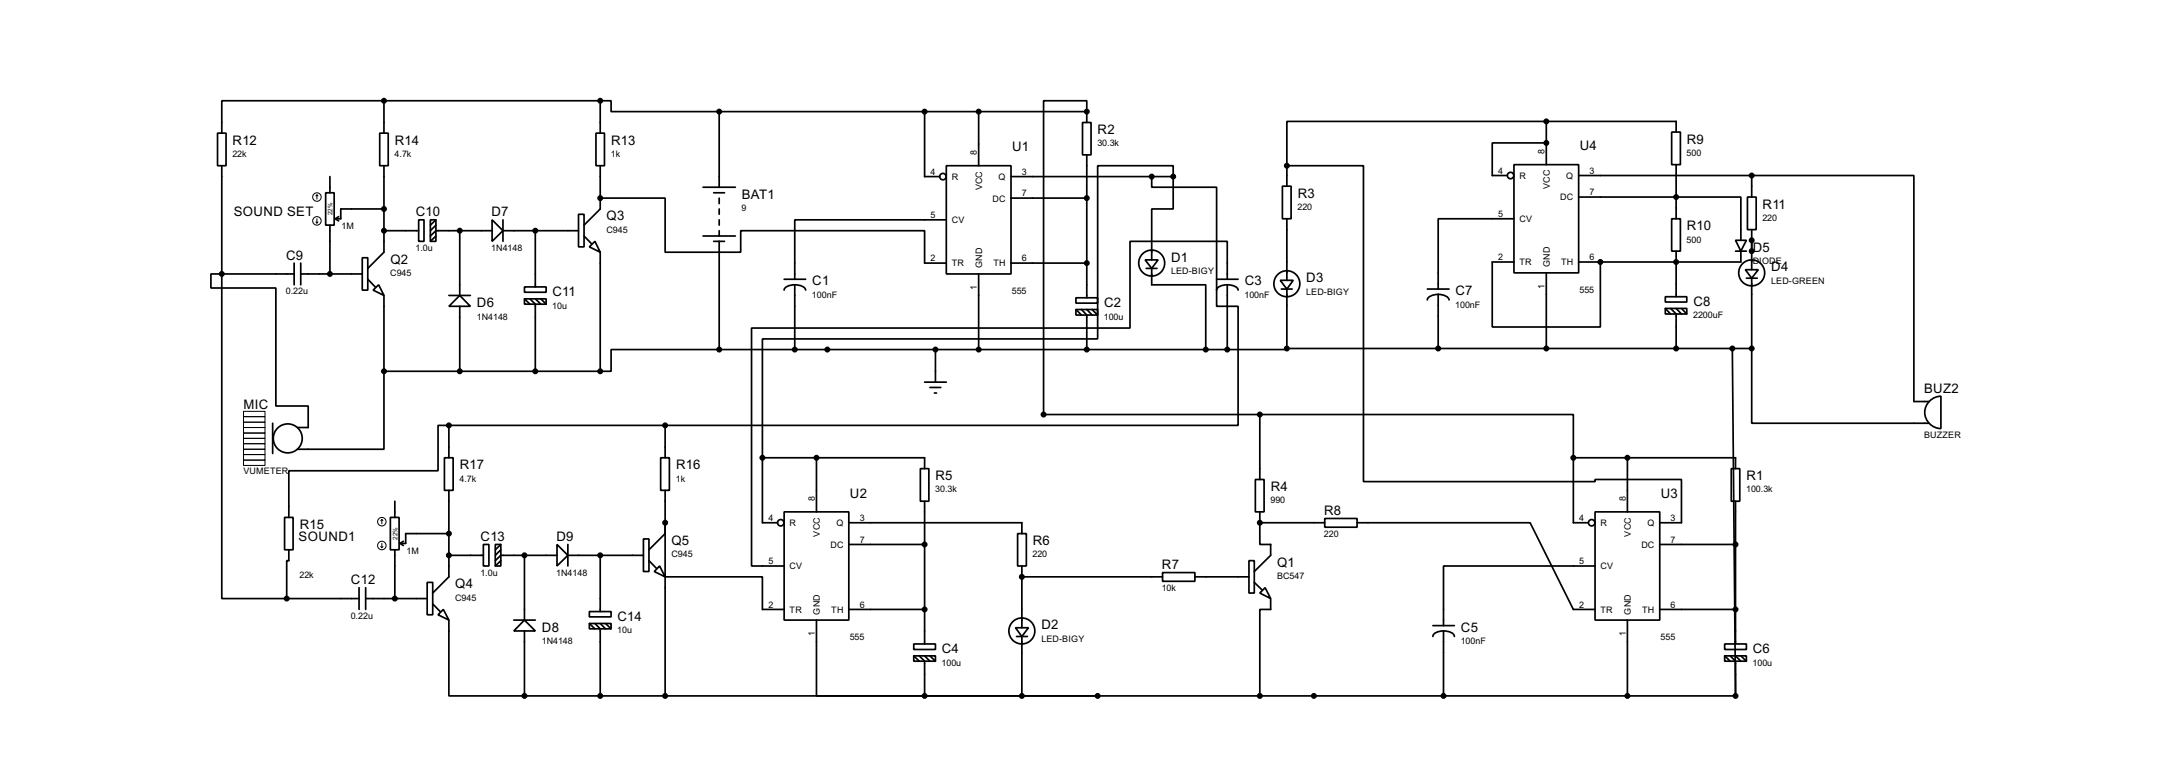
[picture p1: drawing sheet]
<svg xmlns="http://www.w3.org/2000/svg" width="510mm" height="180mm" viewBox="0 0 510 180" stroke-linecap="round" stroke-linejoin="round" font-family="sans-serif">
<g fill="none" stroke="#000" stroke-width=".4">
<path d="M51.1 31.3h2v7.6h-2zM52.1 38.9v25.4M89.2 31.3h2v7.6h-2zM90.2 23.7h-38.1v7.6M90.2 23.7v7.6M90.2 38.9v20.3l-3.8 3.8M90.2 23.7h50.8M140 31.3h2v7.6h-2zM141 23.7h2.6v2.5h25.4M141 23.7v7.6M141 38.9v10.2l-3.8 3.8M169 26.2h86.3"/>
<path d="M169 26.2v17.8M217.2 26.2v15.3h3.6M222.3 38.9h15.2v25.4h-15.2zM229.9 26.2v12.7M254.3 28.8h2v7.6h-2zM255.3 26.2v-2.5h-10.1v73.6h50.8M255.3 26.2v2.6M255.3 36.4v33.5M302.3 38.9h18v74.2h54.4v-.5h20.3v10.1h-5.1M302.3 38.9v4.8M355.7 38.7h15.2v25.4h-15.2zM363.3 33.6h-12.7v7.6h3.5"/>
<path d="M363.3 28.5h-61v10.4M363.3 28.5h30.5v2.5M363.3 28.5v10.2M392.7 31h2.1v7.7h-2.1zM393.8 38.7v12.7M76.5 45.3h2v7.6h-2zM77.5 41.5v3.8M77.5 52.9v11.4M78.8 51.4l.8 .5M79.6 50.9l-.8 .5M90.2 54.2h8.2M90.2 49.1h-10.1v2.3h-1.3"/>
<path d="M98.4 51.6h1.2v5.1h-1.2zM101.1 51.6h1.3v5.1h-1.3zM102.4 51.6l-1.3 1.3M102.4 52.9l-1.3 1.3M102.4 55.4l-1.3 1.3M108 54.2v15.2M115.6 51.6l2.6 2.6-2.6 2.5zM115.6 54.2h-13.2l-1.3 1.2M118.2 54.2h17.7M118.2 51.6v5.1M125.8 54.2v13.2M135.9 50.3h1.3v7.7h-1.3z"/>
<path d="M137.2 55.4l1.8 1.8M138.5 58l1.3-1.3 1.2 2.5zM141 46.5h15.3v12.7h17.7v-5h43.2v7.6h5.1M141 59.2v28M165.2 44h7.6M165.2 55.4h7.6M167.7 45.3h2.5M167.7 56.7h2.5M169 46.5v1.3M169 49.1v1.2M169 51.6v1.3M169 54.2v1.2"/>
<path d="M169 56.7v25.4M222.3 51.6h-35.6v14M237.5 46.5h17.8M237.5 41.5h38.1M270.6 41.5v2.5h15.2v27.9h5.1v28h-134.6M275.6 41.5v7.6h-5v11.9M275.6 41.5v-2.6h-17.7v40.7h-78.8v27.9M301.3 43.7h2v7.7h-2zM302.3 51.4v14.4M355.7 51.4h-17.8v16.5M370.9 46.3h38.1v10.1M370.9 41.2h40.6"/>
<path d="M392.7 51.4h2.1v7.6h-2.1zM393.8 59v10.7M407.7 56.4h2.6l-1.3 2.6zM407.7 59h2.6M409 59v2.5h-38.1M410.5 46.3h2.1v7.6h-2.1zM411.5 41.2h38.1v53.1h3.6M411.5 41.2v5.1M411.5 53.9v9.4M52.1 64.3h-2.5v3.3h15.2v27.7h7.6v5.1h-2.5M52.1 64.3v76.2h15.3M52.1 64.3h17"/>
<path d="M69.1 61.8v5.1M70.7 64.3h14.4M70.7 61.8v5.1M85.1 60.5h1.3v7.6h-1.3zM86.4 65.6l1.8 1.8M87.7 68.1l1.3-1.2 1.2 2.5zM90.2 69.4v17.8M105.5 69.4h5M108 69.4l2.5 2.5h-5zM108 71.9v15.3M123.2 67.4h5.1v1.2h-5.1zM123.2 70.2h5.1v1.2h-5.1z"/>
<path d="M123.2 70.2l1.3 1.2M124.5 70.2l1.3 1.2v15.8M125.8 70.2l1.3 1.2M127.1 70.2l1.2 1.2M184.2 65.6h5.1M186.7 66.9h.6a2.03 2.03 0 0 1 2 1.2M186.7 66.9h-.6a2.01 2.01 0 0 0-1.9 1.2M186.7 66.9v15.2M229.9 64.3v17.8M237.5 61.8h17.8M252.8 69.9h5.1v1.3h-5.1zM252.8 72.7h5.1v1.3h-5.1z"/>
<path d="M252.8 72.7l1.3 1.3M254.1 72.7l1.2 1.3v8.1M255.3 72.7l1.3 1.3M256.6 72.7l1.3 1.3M269 61h3.1l-1.5 2zM269.3 63h2.5M270.6 63v3.9h12.7v15.2M285.8 65.6h5.1M288.3 65.6v-8.9h-22.8v20.3h-88.9v55.9h7.6M288.3 66.9h.6a2.03 2.03 0 0 1 2 1.2M288.3 66.9h-.6a2.01 2.01 0 0 0-1.9 1.2M288.3 66.9v15.2"/>
<path d="M300.8 65.8h3l-1.5 2.1zM301 67.9h2.6M302.3 67.9v13.9M335.3 67.9h5.1M337.9 69.1a2.37 2.37 0 0 1 2.5 1.3M337.9 69.1a2.37 2.37 0 0 0-2.6 1.3M337.9 69.1v12.7M355.7 61.5h-5.1v15.3h25.4v-15.3M363.3 64.1v17.7M391.2 69.7h5.1v1.2h-5.1zM391.2 72.4h5.1v1.3h-5.1zM391.2 72.4l1.3 1.3"/>
<path d="M392.5 72.4l1.3 1.3v8.1M393.8 72.4l1.2 1.3M395 72.4l1.3 1.3M410 63.3h3.1l-1.6 2zM410.3 65.3h2.5M411.5 65.3v16.5M64.1 99.4v7.1M90.2 87.2v18.3h-20.3M90.2 87.2h50.8M105.5 99.9h-2.6v10.6h-35v11M105.5 99.9v7.6M105.5 99.9h50.8"/>
<path d="M156.3 99.9v7.6M169 82.1h-25.4v5.1h-2.6M169 82.1h119.3M217.2 89.7h5.1M218.5 91h2.5M219.5 92.3h.5M219.8 82.1v7.6M296 97.3h73.6v10.2M296 97.3v15.3M302.3 81.8v.3h-14M302.3 81.8h109.2M407 81.8l.7 81.6"/>
<path d="M411.5 81.8v17.6h41.7M453.3 94.1a3.8 3.8 0 0 1 2.7-1.1v7.6a3.8 3.8 0 0 1-3.5-2.3 3.8 3.8 0 0 1 .8-4.2zM92.8 117.7v3.8M104.4 107.5h2.1v7.6h-2.1zM105.5 115.1v20.3l-3.8 3.8M155.2 107.5h2.1v7.6h-2.1zM156.3 115.1v10.2l-3.8 3.8M179.1 107.5h38.1v2.5M179.1 107.5v15.2h3.6M191.8 107.5v12.7M216.2 110h2v7.7h-2zM217.2 117.7v33.5"/>
<path d="M294.9 112.6h2.1v7.6h-2.1zM369.6 107.5h38.1v2.5M369.6 107.5v15.2h3.6M382.3 107.5v12.7M406.7 110h2v7.7h-2zM407.7 117.7v33.5M66.9 121.5h2v7.6h-2zM67.9 129.1v2.5h-.5v8.9M84.4 138v5.1M85.9 138v5.1M91.7 121.5h2.1v7.6h-2.1zM92.8 129.1v11.4"/>
<path d="M94 127.6l.8 .5M94.8 127.1l-.8 .5M100.4 136.7h1.3v7.6h-1.3zM105.5 130.4h8.1M105.5 125.3h-10.2v2.3h-1.3M113.6 127.8h1.3v5.1h-1.3zM116.4 127.8h1.3v5.1h-1.3zM117.7 127.8l-1.3 1.3M117.7 129.1l-1.3 1.3M117.7 131.6l-1.3 1.3M123.2 130.4v15.2M130.9 127.8l2.5 2.6-2.5 2.5z"/>
<path d="M130.9 130.4h-13.2l-1.3 1.2M133.4 130.4h17.8M133.4 127.8v5.1M141 130.4v13.2M151.2 126.5h1.3v7.7h-1.3zM152.5 131.6l1.7 1.8M155 132.9l1.3 2.5-2.6-1.2zM156.3 122.7v12.7h22.8v7.7h5.1M156.3 135.4v28M184.2 120.2h15.2v25.4h-15.2zM199.4 127.8h17.8M199.4 122.7h40.7v2.6"/>
<path d="M239.1 125.3h2v7.6h-2zM240.1 132.9v14.5M240.1 135.4h33M273.1 134.4h7.6v2.1h-7.6zM280.7 135.4h12.7M293.4 131.6h1.3v7.6h-1.3zM294.7 136.7l1.8 1.8M296 139.2l1.2-1.2 1.3 2.5zM296 122.7v5.1h2.5v2.6l-3.8 3.8M296 122.7h15.2M296 120.2v2.5M311.2 121.7h7.6v2.1h-7.6z"/>
<path d="M318.8 122.7h40.7l10.1 20.4h5.1M374.7 120.2h15.2v25.4h-15.2zM374.7 132.9h-35.6v14M389.9 127.8h17.8M67.4 140.5h17M85.9 140.5h14.5M101.7 141.8l1.7 1.8M102.9 144.3l1.3-1.2 1.3 2.5zM105.5 145.6v17.8h17.7M120.7 145.6h5.1M123.2 145.6l2.6 2.5h-5.1zM123.2 148.1v15.3"/>
<path d="M138.5 143.6h5.1v1.2h-5.1zM138.5 146.4h5.1v1.2h-5.1zM138.5 146.4l1.3 1.2M139.8 146.4l1.2 1.2v15.8M141 146.4l1.3 1.2M142.3 146.4l1.3 1.2M191.8 145.6v17.8h25.4v-8.2l-1.2-1.2M199.4 143.1h17.8M214.7 151.2h5.1v1.3h-5.1zM214.7 154h5.1v1.2h-5.1zM214.7 154l1.3 1.2M217.2 154l1.3 1.2"/>
<path d="M218.5 154l1.3 1.2M238.6 147.4h3l-1.5 2zM238.8 149.4h2.6M240.1 149.4v14M298.5 140.5v2.6h-2.5v20.3M336.6 146.9h5.1M339.1 148.1a2.27 2.27 0 0 1 2.6 1.3M339.1 148.1a2.24 2.24 0 0 0-2.5 1.3M339.1 148.1v15.3M382.3 145.6v17.8M389.9 143.1h17.8M405.2 151.2h5.1v1.3h-5.1z"/>
<path d="M405.2 154h5.1v1.2h-5.1zM405.2 154l1.3 1.2M406.5 154l1.2 1.2v8.2M407.7 154l1.3 1.2M409 154l1.3 1.2M123.2 163.4h284.5"/>
<circle cx="221.5" cy="41.5" r=".75"/>
<circle cx="354.8" cy="41.2" r=".75"/>
<circle cx="270.5" cy="61.8" r="3.1"/>
<circle cx="302.3" cy="66.6" r="3.1"/>
<circle cx="411.5" cy="64.1" r="3.1"/>
<circle cx="67.6" cy="102.9" r="3.4"/>
<circle cx="183.4" cy="122.7" r=".75"/>
<circle cx="373.9" cy="122.7" r=".75"/>
<circle cx="240" cy="148.1" r="3.1"/>
</g>
<g fill="#000">
<circle cx="255.3" cy="26.2" r=".2"/>
<circle cx="363.3" cy="33.6" r=".2"/>
<circle cx="141" cy="46.5" r=".2"/>
<circle cx="411.5" cy="59" r=".2"/>
<circle cx="411.5" cy="56.4" r=".2"/>
<circle cx="376" cy="61.5" r=".2"/>
<circle cx="393.8" cy="61.5" r=".2"/>
<circle cx="156.3" cy="122.7" r=".2"/>
<circle cx="240.1" cy="135.4" r=".2"/>
<circle cx="296" cy="122.7" r=".2"/>
</g>
<g fill="#000" stroke="#000" stroke-width=".4">
<circle cx="90.2" cy="23.7" r=".5"/>
<circle cx="141" cy="23.7" r=".5"/>
<circle cx="168.9" cy="26.2" r=".5"/>
<circle cx="217.2" cy="26.2" r=".5"/>
<circle cx="229.9" cy="26.2" r=".5"/>
<circle cx="255.3" cy="26.2" r=".5"/>
<circle cx="302.3" cy="38.9" r=".5"/>
<circle cx="363.2" cy="33.6" r=".5"/>
<circle cx="363.2" cy="28.5" r=".5"/>
<circle cx="90.2" cy="49.1" r=".5"/>
<circle cx="90.2" cy="54.2" r=".5"/>
<circle cx="108" cy="54.2" r=".5"/>
<circle cx="125.7" cy="54.2" r=".5"/>
<circle cx="141" cy="46.5" r=".5"/>
<circle cx="255.3" cy="46.5" r=".5"/>
<circle cx="270.5" cy="41.5" r=".5"/>
<circle cx="275.6" cy="41.5" r=".5"/>
<circle cx="393.7" cy="46.3" r=".5"/>
<circle cx="411.5" cy="41.2" r=".5"/>
<circle cx="411.5" cy="59" r=".5"/>
<circle cx="411.5" cy="56.4" r=".5"/>
<circle cx="52.1" cy="64.3" r=".5"/>
<circle cx="77.5" cy="64.3" r=".5"/>
<circle cx="255.3" cy="61.8" r=".5"/>
<circle cx="375.9" cy="61.5" r=".5"/>
<circle cx="393.7" cy="61.5" r=".5"/>
<circle cx="90.2" cy="87.2" r=".5"/>
<circle cx="105.4" cy="99.9" r=".5"/>
<circle cx="108" cy="87.2" r=".5"/>
<circle cx="125.7" cy="87.2" r=".5"/>
<circle cx="141" cy="87.2" r=".5"/>
<circle cx="156.2" cy="99.9" r=".5"/>
<circle cx="168.9" cy="82.1" r=".5"/>
<circle cx="186.7" cy="82.1" r=".5"/>
<circle cx="194.3" cy="82.1" r=".5"/>
<circle cx="219.7" cy="82.1" r=".5"/>
<circle cx="229.9" cy="82.1" r=".5"/>
<circle cx="245.1" cy="97.3" r=".5"/>
<circle cx="255.3" cy="82.1" r=".5"/>
<circle cx="283.2" cy="82.1" r=".5"/>
<circle cx="288.3" cy="82.1" r=".5"/>
<circle cx="295.9" cy="97.3" r=".5"/>
<circle cx="302.3" cy="81.8" r=".5"/>
<circle cx="337.8" cy="81.8" r=".5"/>
<circle cx="363.2" cy="81.8" r=".5"/>
<circle cx="393.7" cy="81.8" r=".5"/>
<circle cx="406.9" cy="81.8" r=".5"/>
<circle cx="411.5" cy="81.8" r=".5"/>
<circle cx="179.1" cy="107.5" r=".5"/>
<circle cx="191.8" cy="107.5" r=".5"/>
<circle cx="369.6" cy="107.5" r=".5"/>
<circle cx="382.3" cy="107.5" r=".5"/>
<circle cx="105.4" cy="130.4" r=".5"/>
<circle cx="105.4" cy="125.3" r=".5"/>
<circle cx="123.2" cy="130.4" r=".5"/>
<circle cx="141" cy="130.4" r=".5"/>
<circle cx="156.2" cy="122.7" r=".5"/>
<circle cx="217.2" cy="127.8" r=".5"/>
<circle cx="240" cy="135.4" r=".5"/>
<circle cx="295.9" cy="122.7" r=".5"/>
<circle cx="407.7" cy="127.8" r=".5"/>
<circle cx="67.3" cy="140.5" r=".5"/>
<circle cx="92.7" cy="140.5" r=".5"/>
<circle cx="217.2" cy="143.1" r=".5"/>
<circle cx="407.7" cy="143.1" r=".5"/>
<circle cx="123.2" cy="163.4" r=".5"/>
<circle cx="141" cy="163.4" r=".5"/>
<circle cx="156.2" cy="163.4" r=".5"/>
<circle cx="217.2" cy="163.4" r=".5"/>
<circle cx="240" cy="163.4" r=".5"/>
<circle cx="257.8" cy="163.4" r=".5"/>
<circle cx="295.9" cy="163.4" r=".5"/>
<circle cx="308.6" cy="163.4" r=".5"/>
<circle cx="339.1" cy="163.4" r=".5"/>
<circle cx="382.3" cy="163.4" r=".5"/>
<circle cx="407.7" cy="163.4" r=".5"/>
</g>
<g fill="none" stroke="#000" stroke-width=".23">
<path d="M74.2 52.1l.3 .3M74.5 45.8l-.3 .2M74.5 45.8l.2 .2M74.5 45.8v1M74.5 51.4v1M74.7 52.1l-.2 .3M57.2 96.6h5.1v1.2h-5.1zM57.2 97.8h5.1v1.3h-5.1zM57.2 99.1h5.1v1.3h-5.1zM57.2 100.4h5.1v1.3h-5.1zM57.2 102.9h5.1v1.3h-5.1zM57.2 104.2h5.1v1.3h-5.1z"/>
<path d="M57.2 105.5h5.1v1.2h-5.1zM57.2 106.7h5.1v1.3h-5.1zM57.2 108h5.1v1.3h-5.1zM57.2 101.7h5.1v1.2h-5.1zM89.5 128.3l.2 .3M89.7 122l-.2 .2M89.7 122l.3 .2M89.7 122v1M89.7 127.6v1M90 128.3l-.3 .3"/>
<circle cx="74.4" cy="46.3" r="1"/>
<circle cx="74.4" cy="51.9" r="1"/>
<circle cx="89.7" cy="128.1" r="1"/>
<circle cx="89.7" cy="122.5" r="1"/>
</g>
<g font-size="3.5">
<text x="54.7" y="34">R12</text>
<text x="92.8" y="34">R14</text>
<text x="143.6" y="34">R13</text>
<text x="237.8" y="35.6">U1</text>
<text x="257.9" y="31.4">R2</text>
<text x="371.1" y="35.3">U4</text>
<text x="396.3" y="33.7">R9</text>
<text x="174.3" y="46.6">BAT1</text>
<text x="304.9" y="46.4">R3</text>
<text x="54.9" y="50.8">SOUND SET</text>
<text x="97.7" y="50.8">C10</text>
<text x="115.5" y="50.8">D7</text>
<text x="142.5" y="51.8">Q3</text>
<text x="414.1" y="49">R11</text>
<text x="396.3" y="54">R10</text>
<text x="411.8" y="59.1">D5</text>
<text x="67.2" y="61">C9</text>
<text x="91.7" y="61.9">Q2</text>
<text x="275.1" y="61.4">D1</text>
<text x="416.1" y="63.7">D4</text>
<text x="129.8" y="69.5">C11</text>
<text x="190.8" y="67">C1</text>
<text x="292.4" y="67">C3</text>
<text x="306.9" y="66.3">D3</text>
<text x="341.9" y="69.3">C7</text>
<text x="397.8" y="71.8">C8</text>
<text x="112.1" y="72.1">D6</text>
<text x="259.4" y="72.1">C2</text>
<text x="57.2" y="96">MIC</text>
<text x="452" y="92.2">BUZ2</text>
<text x="108" y="110.2">R17</text>
<text x="158.8" y="110.2">R16</text>
<text x="219.8" y="112.7">R5</text>
<text x="410.3" y="112.7">R1</text>
<text x="199.7" y="116.9">U2</text>
<text x="298.5" y="115.3">R4</text>
<text x="390.2" y="116.9">U3</text>
<text x="70.4" y="124.2">R15</text>
<text x="311.1" y="120.9">R8</text>
<text x="70.2" y="127">SOUND1</text>
<text x="112.9" y="127">C13</text>
<text x="130.7" y="127">D9</text>
<text x="157.8" y="128">Q5</text>
<text x="242.6" y="128">R6</text>
<text x="82.5" y="137.2">C12</text>
<text x="273" y="133.6">R7</text>
<text x="300" y="133.1">Q1</text>
<text x="107" y="138.1">Q4</text>
<text x="127.3" y="148.3">D8</text>
<text x="145.1" y="145.8">C14</text>
<text x="244.7" y="147.8">D2</text>
<text x="343.2" y="148.3">C5</text>
<text x="221.3" y="153.4">C4</text>
<text x="411.8" y="153.4">C6</text>
</g>
<g font-size="2.4">
<text x="257.8" y="34.4">30.3k</text>
<text x="54.6" y="36.9">22k</text>
<text x="92.7" y="36.9">4.7k</text>
<text x="143.5" y="36.9">1k</text>
<text x="218.6" y="41.1">4</text>
<text x="229.5" y="36.3" transform="rotate(-90 229.5 36.3)">8</text>
<text x="240.1" y="41.1">3</text>
<text x="352" y="40.8">4</text>
<text x="356.9" y="42">R</text>
<text x="362.9" y="36.1" transform="rotate(-90 362.9 36.1)">8</text>
<text x="367.9" y="42">Q</text>
<text x="373.4" y="40.8">3</text>
<text x="396.2" y="36.6">500</text>
<text x="223.6" y="42.3">R</text>
<text x="230.7" y="44.7" transform="rotate(-90 230.7 44.7)">VCC</text>
<text x="233.2" y="47.3">DC</text>
<text x="234.6" y="42.3">Q</text>
<text x="240.1" y="46.1">7</text>
<text x="364.1" y="44.4" transform="rotate(-90 364.1 44.4)">VCC</text>
<text x="366.5" y="47.1">DC</text>
<text x="373.4" y="45.9">7</text>
<text x="80.3" y="53.8">1M</text>
<text x="174.2" y="49.6">9</text>
<text x="218.6" y="51.2">5</text>
<text x="223.6" y="52.4">CV</text>
<text x="304.8" y="49.3">220</text>
<text x="352" y="51">5</text>
<text x="356.9" y="52.2">CV</text>
<text x="414" y="51.9">220</text>
<text x="97.6" y="58.9">1.0u</text>
<text x="115.4" y="58.9">1N4148</text>
<text x="142.5" y="54.7">C945</text>
<text x="396.2" y="57">500</text>
<text x="91.7" y="64.8">C945</text>
<text x="218.6" y="61.4">2</text>
<text x="223.6" y="62.6">TR</text>
<text x="230.7" y="63" transform="rotate(-90 230.7 63)">GND</text>
<text x="233.4" y="62.6">TH</text>
<text x="240.1" y="61.4">6</text>
<text x="275.1" y="64.3">LED-BIGY</text>
<text x="352" y="61.1">2</text>
<text x="356.9" y="62.3">TR</text>
<text x="364.1" y="62.7" transform="rotate(-90 364.1 62.7)">GND</text>
<text x="366.7" y="62.3">TH</text>
<text x="373.4" y="61.1">6</text>
<text x="411.7" y="62">DIODE</text>
<text x="67.2" y="69.1">0.22u</text>
<text x="190.8" y="69.9">100nF</text>
<text x="229.5" y="68" transform="rotate(-90 229.5 68)">1</text>
<text x="237.7" y="69.1">555</text>
<text x="292.4" y="69.9">100nF</text>
<text x="306.8" y="69.1">LED-BIGY</text>
<text x="362.9" y="67.7" transform="rotate(-90 362.9 67.7)">1</text>
<text x="371.1" y="68.8">555</text>
<text x="416.1" y="66.6">LED-GREEN</text>
<text x="112" y="75">1N4148</text>
<text x="129.8" y="72.5">10u</text>
<text x="259.3" y="75">100u</text>
<text x="341.9" y="72.2">100nF</text>
<text x="397.8" y="74.7">2200uF</text>
<text x="452" y="102.8">BUZZER</text>
<text x="57.2" y="111.3">VUMETER</text>
<text x="107.9" y="113.1">4.7k</text>
<text x="158.8" y="113.1">1k</text>
<text x="191.4" y="117.7" transform="rotate(-90 191.4 117.7)">8</text>
<text x="219.7" y="115.6">30.3k</text>
<text x="298.5" y="118.2">990</text>
<text x="381.9" y="117.7" transform="rotate(-90 381.9 117.7)">8</text>
<text x="410.2" y="115.6">100.3k</text>
<text x="180.5" y="122.3">4</text>
<text x="185.5" y="123.5">R</text>
<text x="192.6" y="126" transform="rotate(-90 192.6 126)">VCC</text>
<text x="196.5" y="123.5">Q</text>
<text x="202" y="122.3">3</text>
<text x="311" y="126">220</text>
<text x="371" y="122.3">4</text>
<text x="376" y="123.5">R</text>
<text x="383.1" y="126" transform="rotate(-90 383.1 126)">VCC</text>
<text x="387" y="123.5">Q</text>
<text x="392.5" y="122.3">3</text>
<text x="95.5" y="130">1M</text>
<text x="157.7" y="130.9">C945</text>
<text x="195.1" y="128.6">DC</text>
<text x="202" y="127.4">7</text>
<text x="242.6" y="130.9">220</text>
<text x="385.6" y="128.6">DC</text>
<text x="392.5" y="127.4">7</text>
<text x="70.4" y="135.7">22k</text>
<text x="112.9" y="135.1">1.0u</text>
<text x="130.7" y="135.1">1N4148</text>
<text x="180.5" y="132.5">5</text>
<text x="185.5" y="133.7">CV</text>
<text x="300" y="136">BC547</text>
<text x="371" y="132.5">5</text>
<text x="376" y="133.7">CV</text>
<text x="106.9" y="141">C945</text>
<text x="180.5" y="142.7">2</text>
<text x="185.5" y="143.9">TR</text>
<text x="195.3" y="143.9">TH</text>
<text x="202" y="142.7">6</text>
<text x="272.9" y="138.7">10k</text>
<text x="371" y="142.7">2</text>
<text x="376" y="143.9">TR</text>
<text x="385.8" y="143.9">TH</text>
<text x="392.5" y="142.7">6</text>
<text x="82.4" y="145.3">0.22u</text>
<text x="145" y="148.7">10u</text>
<text x="191.4" y="149.2" transform="rotate(-90 191.4 149.2)">1</text>
<text x="192.6" y="144.3" transform="rotate(-90 192.6 144.3)">GND</text>
<text x="381.9" y="149.2" transform="rotate(-90 381.9 149.2)">1</text>
<text x="383.1" y="144.3" transform="rotate(-90 383.1 144.3)">GND</text>
<text x="127.3" y="151.2">1N4148</text>
<text x="199.6" y="150.3">555</text>
<text x="244.6" y="150.7">LED-BIGY</text>
<text x="343.2" y="151.2">100nF</text>
<text x="390.1" y="150.3">555</text>
<text x="221.2" y="156.3">100u</text>
<text x="411.7" y="156.3">100u</text>
</g>
<g font-size="1.7">
<text x="78.1" y="50.5" transform="rotate(-90 78.1 50.5)">22%</text>
<text x="93.4" y="126.7" transform="rotate(-90 93.4 126.7)">22%</text>
</g>
</svg>
